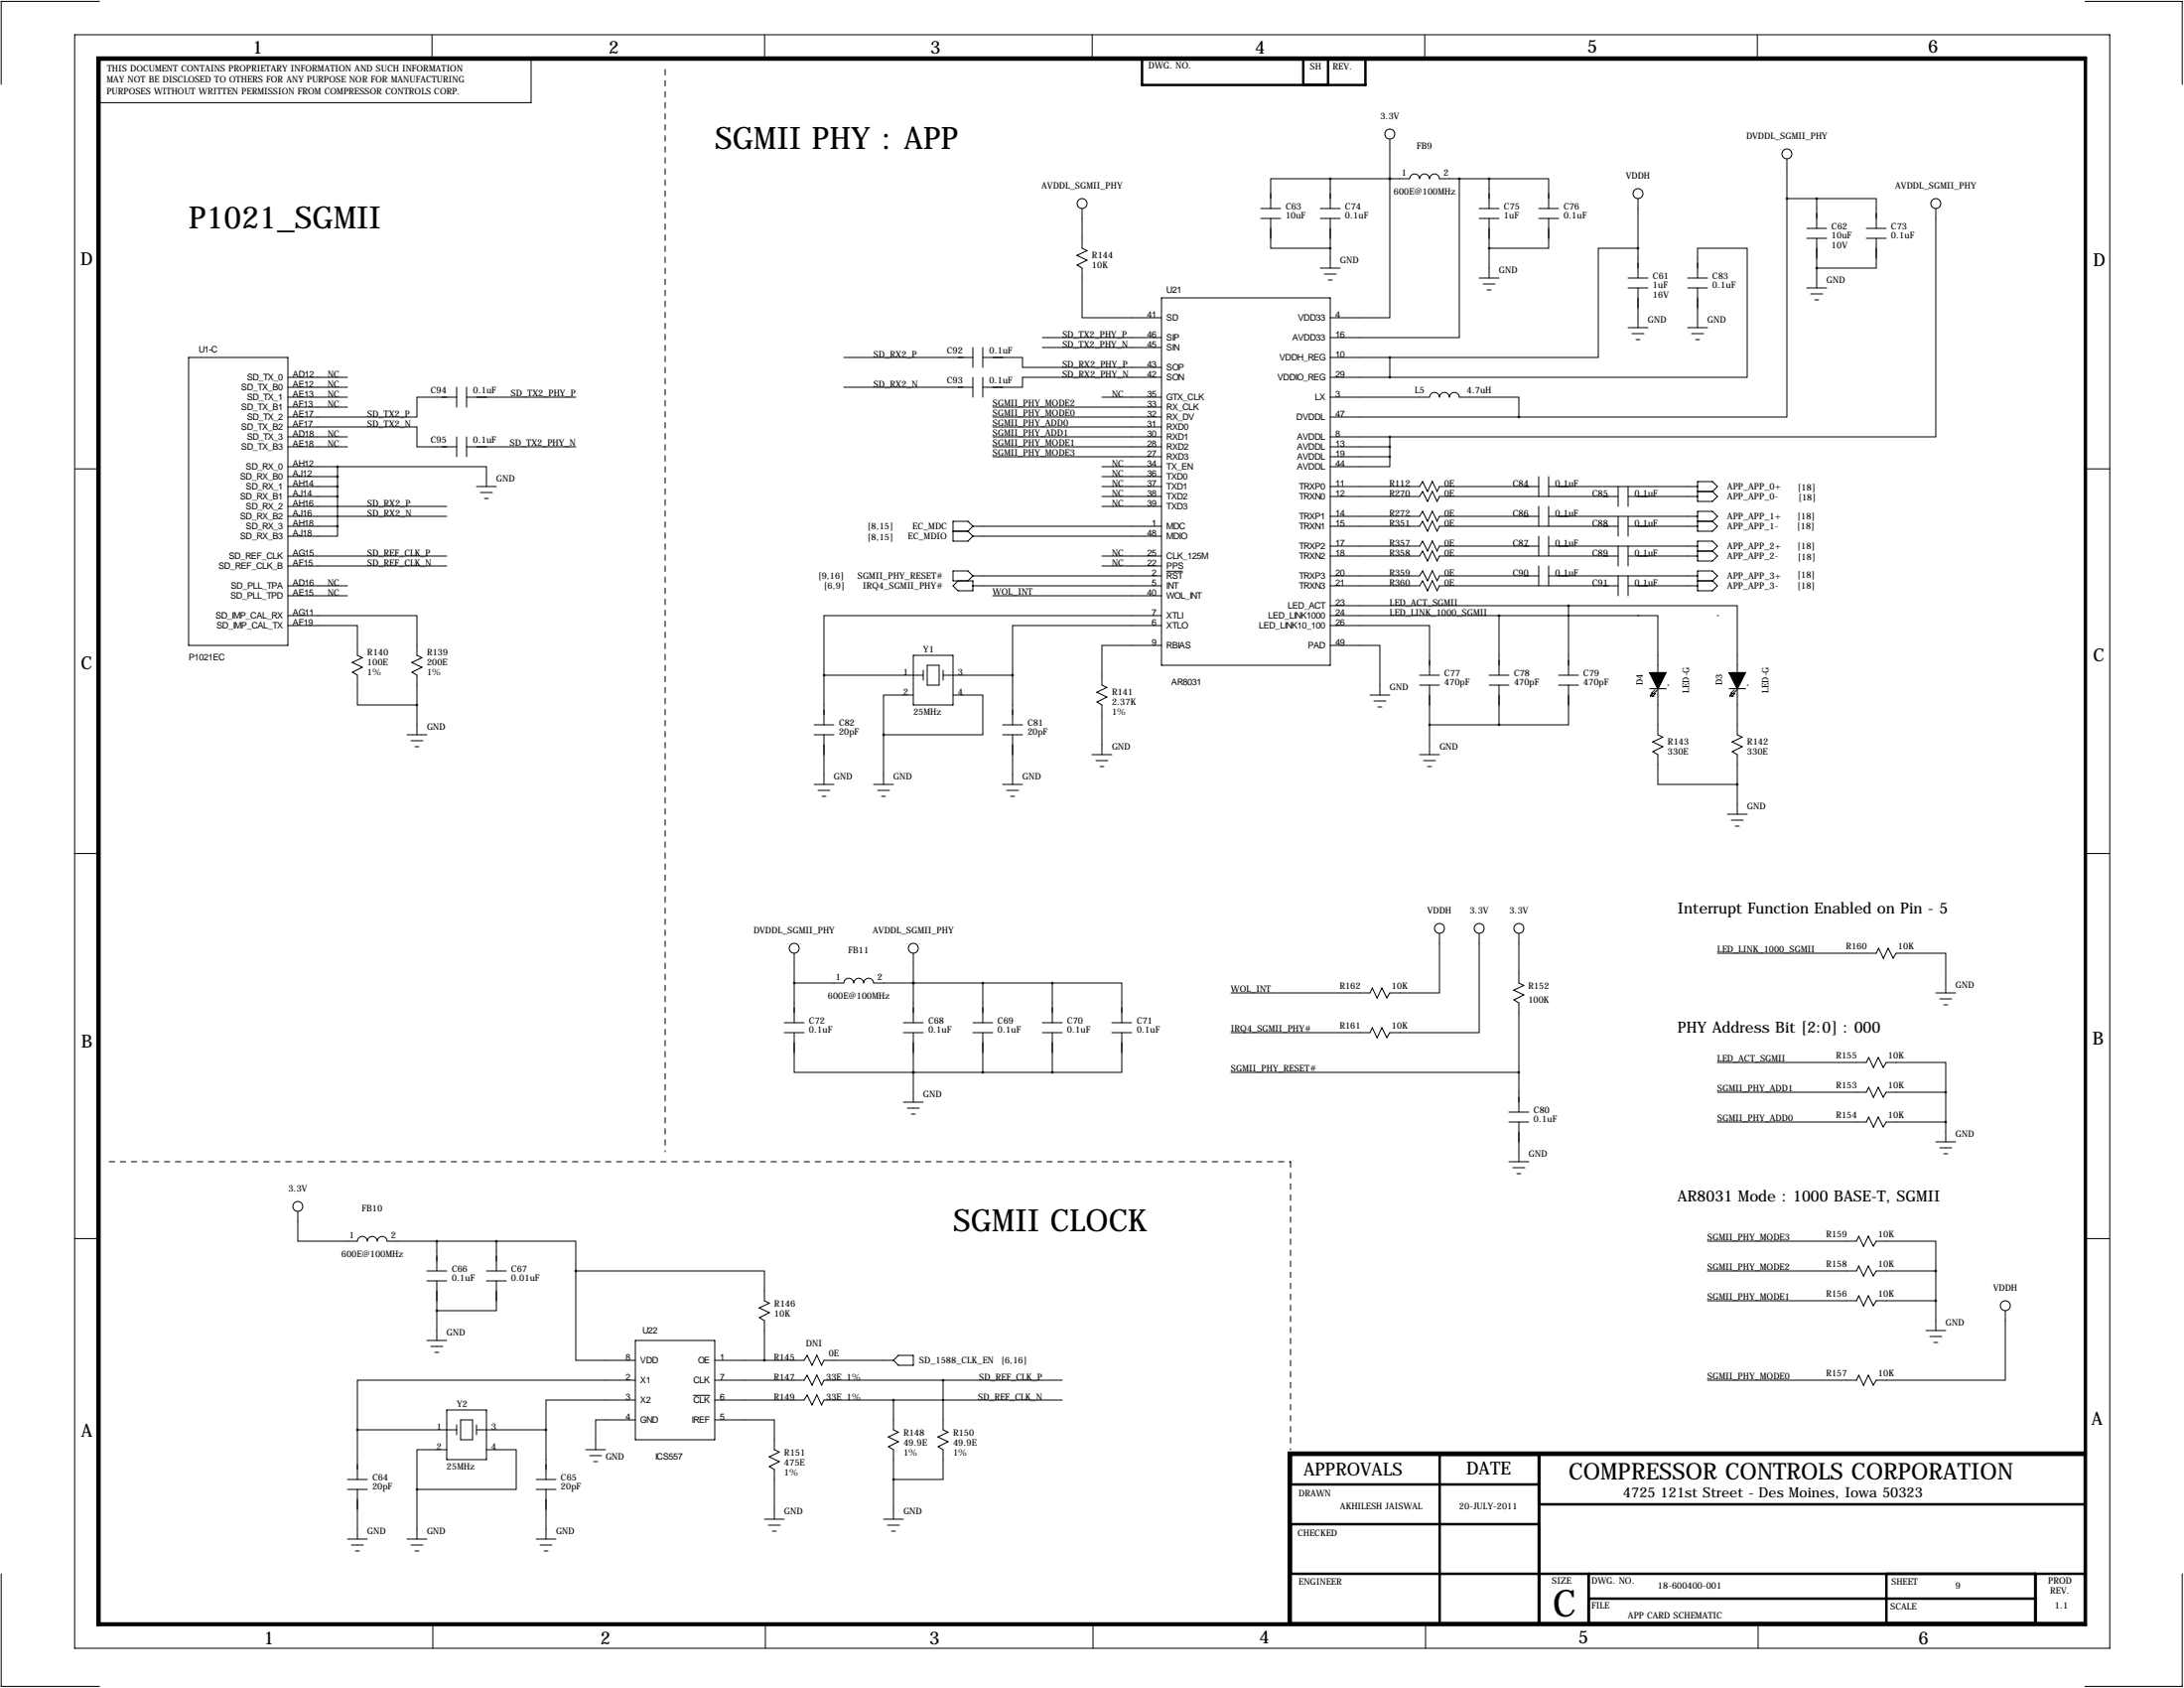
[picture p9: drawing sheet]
<svg xmlns="http://www.w3.org/2000/svg" width="559mm" height="432mm" viewBox="0 0 559 432" stroke-linecap="round" stroke-linejoin="round" font-family="sans-serif">
<g fill="none" stroke="#000" stroke-width=".25">
<path d="M19.1 8.9h520.7v412.7h-520.7zM25.5 .4h-25.2v21.2M110.5 8.9v6.3M143.1 15.2h-7.2v11.1h-110.9M195.6 8.9v6.3M279.5 8.9v6.3M364.5 8.9v6.3M449.6 8.9v6.3M533.5 .4h24.8v21.2M355.6 35.6v10.1M276.9 53.3v10.2l1.2 .6-2.6 1.2 2.6 1.2-2.5 1.3 1.3 .8v12.7h20.3M322.6 53.3h5.1"/>
<path d="M322.6 55.9h5.1M325.1 55.9v7.6h15.3M337.8 53.3h5.1M337.8 55.9h5.1M340.4 45.7h20.3a1.27 1.27 0 0 1 1.3-1.2 1.27 1.27 0 0 1 1.2 1.2 1.27 1.27 0 0 1 1.3-1.2 1.27 1.27 0 0 1 1.3 1.2 1.27 1.27 0 0 1 1.2-1.2 1.27 1.27 0 0 1 1.3 1.2h12.7M340.4 45.7h-15.3v7.6M340.4 45.7v7.6M340.4 55.9v12.7M355.6 45.7v35.6h-15.2M355.6 45.7h.1M373.4 45.7v40.7h-33M378.5 53.3h5"/>
<path d="M378.5 55.9h5M381 45.7h15.2v7.6M381 45.7v7.6M381 55.9v15.2M393.7 53.3h5.1M393.7 55.9h5.1M396.2 55.9v7.6h-15.2M419.1 50.8v20.3M457.2 50.8v55.9h-68.6M457.2 40.6v10.2M457.2 50.8h7.6M462.3 58.4h5.1"/>
<path d="M464.8 50.8h15.3v7.6M464.8 50.8v7.6M477.5 58.4h5.1M495.3 53.3v58.5h-139.7M297.2 76.2h43.2v94h-43.2zM337.8 68.6h5.1M338.8 70.1h3.1M339.9 71.6h1M378.5 71.1h5M379.5 72.6h3M380.5 74.2h1M416.6 71.1h5"/>
<path d="M416.6 73.7h5M419.1 63.5h-10.2v27.9h-53.3M419.1 73.7v10.1M431.8 71.1h5.1M431.8 73.7h5.1M434.3 71.1v-7.6h12.7v33h-91.4M434.3 73.7v10.1M462.3 73.7h5.1M462.3 61h5.1M463.3 75.2h3M464.3 76.7h1M464.8 61v12.7"/>
<path d="M477.5 61h5.1M480.1 61v7.6h-15.3M48.3 91.4h25.4v73.7h-25.4zM73.7 96.5h15.2M73.7 99.1h15.2M116.8 99.1v5M119.4 99.1v5M215.9 91.4h33M215.9 99.1h33M248.9 88.9v5.1M248.9 96.5v5.1M251.5 91.4h10.1v2.6h35.6"/>
<path d="M251.5 88.9v5.1M251.5 96.5v5.1M266.7 86.4h30.5M266.7 88.9h30.5M297.2 96.5h-35.6v2.6h-10.1M340.4 91.4h15.2M340.4 96.5h15.2M355.6 91.4v5.1M416.6 83.8h5M417.6 85.3h3M418.6 86.9h1M431.8 83.8h5.1"/>
<path d="M432.8 85.3h3.1M433.8 86.9h1M19.2 119.9h6.4M73.7 109.2h33v5.1h10.1M73.7 111.8h15.2M73.7 101.6h15.2M73.7 114.3h15.2M73.7 104.1h15.2M73.7 119.4h12.7M86.4 119.4h38.1v5.1M86.4 119.4v15.2M116.8 101.6h-10.1v5.1h-33"/>
<path d="M116.8 111.8v5M119.4 101.6h27.9M119.4 114.3h27.9M119.4 111.8v5M254 111.8h43.2M254 106.7h43.2M254 114.3h43.2M254 109.2h43.2M254 104.1h43.2M254 116.8h43.2M281.9 101.6h15.3M281.9 119.4h15.3"/>
<path d="M340.4 101.6h25.4a1.27 1.27 0 0 1 1.2-1.2 1.27 1.27 0 0 1 1.3 1.2 1.27 1.27 0 0 1 1.3-1.2 1.27 1.27 0 0 1 1.2 1.2 1.27 1.27 0 0 1 1.3-1.2 1.27 1.27 0 0 1 1.3 1.2h15.2v5.1M340.4 111.8h15.2M340.4 106.7h48.2M340.4 114.3h15.2M340.4 116.8h15.2M355.6 116.8v2.6h-15.2M355.6 111.8v5M533.4 119.9h6.4M73.7 134.6h12.7M73.7 129.5h40.6M73.7 124.5h12.7M73.7 132.1h40.6"/>
<path d="M73.7 127h12.7M73.7 121.9h12.7M86.4 134.6v2.6h-12.7M121.9 124.5h5.1M122.9 126h3.1M124 127.5h1M243.8 135.9h3.8M247.6 135.9l1.3 1.3M248.9 134.6h48.3M248.9 137.2h48.3M248.9 134.6l-1.3-1.3h-3.8v5.1h3.8l1.3-1.2M248.9 134.6l-1.3 1.3"/>
<path d="M281.9 129.5h15.3M281.9 124.5h15.3M281.9 127h15.3M281.9 121.9h15.3M340.4 134.6h22.8l.8-1.3 1.3 2.6 1.2-2.6 1.2 2.6 .6-1.3h45.7M340.4 124.5h22.8l.8-1.3 1.3 2.5 1.2-2.6 1.2 2.6 .6-1.2h25.4M340.4 132.1h22.8l.8-1.3 1.3 2.5 1.2-2.5 1.2 2.5 .6-1.2h25.4M340.4 127h22.8l.8-1.3 1.3 2.6 1.2-2.6 1.2 2.6 .6-1.3h45.7M340.4 139.7h22.8l.8-1.3 1.3 2.6 1.2-2.6 1.2 2.6 .6-1.3h25.4M393.7 121.9v5.1M393.7 129.5v5.1M393.7 137.2v5"/>
<path d="M396.2 124.5h38.1M396.2 132.1h38.1M396.2 139.7h38.1M396.2 121.9v5.1M396.2 129.5v5.1M396.2 137.2v5M414 124.5v5M414 132.1v5.1M414 139.7v5.1M416.6 134.6h17.7M416.6 127h17.7M416.6 124.5v5"/>
<path d="M416.6 132.1v5.1M416.6 139.7v5.1M434.3 123.2h3.8l1.3 1.3-1.3 1.2 1.3 1.3-1.3 1.3h-3.8zM434.3 130.8h3.8l1.3 1.3-1.3 1.2 1.3 1.3-1.3 1.3h-3.8zM434.3 138.4h3.8l1.3 1.3-1.3 1.3 1.3 1.2-1.3 1.3h-3.8zM434.3 125.7h3.8M434.3 133.3h3.8M73.7 157.5h33v10.1l1.2 .6-2.5 1.3 2.5 1.2-2.5 1.3 1.3 .7v15.3M73.7 142.2h40.6M73.7 144.8h40.6M73.7 152.4h15.2M73.7 149.9h15.2"/>
<path d="M248.9 149.9h48.3M248.9 147.3h48.3M248.9 147.3l-1.3-1.3h-3.8v2.6h5.1v2.5h-3.8l-1.3-1.2 1.3-1.3M248.9 147.3l-1.3 1.3M254 152.4h43.2M281.9 142.2h15.3M281.9 144.8h15.3M297.2 157.5h-86.4v15.2M298.4 146.1h4.1M340.4 142.2h22.8l.8-1.2 1.3 2.5 1.2-2.6 1.2 2.6 .6-1.3h45.7M340.4 157.5h43.1M340.4 149.9h22.8l.8-1.3 1.3 2.5 1.2-2.6 1.2 2.6 .6-1.2h45.7"/>
<path d="M340.4 147.3h22.8l.8-1.3 1.3 2.6 1.2-2.6 1.2 2.6 .6-1.3h25.4M340.4 154.9h60.9M383.5 157.5h40.7v14.6M383.5 157.5v15.2M393.7 144.8v5.1M396.2 147.3h38.1M396.2 144.8v5.1M401.3 154.9h43.2v17.2M401.3 154.9v17.8M414 147.3v5.1M416.6 142.2h17.7M416.6 149.9h17.7"/>
<path d="M416.6 147.3v5.1M419.1 157.5h.1M434.3 146h3.8l1.3 1.3-1.3 1.3 1.3 1.3-1.3 1.2h-3.8zM434.3 141h3.8M434.3 148.6h3.8M439.4 157.5h.1M73.7 160h17.7v7.6l1.3 .6-2.6 1.3 2.6 1.2-2.5 1.3 1.2 .7v7.6h15.3M210.8 172.7h25.4M210.8 172.7v12.7M233.7 177.8h-7.6v10.2M233.7 167.6h10.1v12.7h-10.1zM236.2 171.4v2.6"/>
<path d="M237.2 170.2h3.1v5.1h-3.1zM241.3 171.4v2.6M241.3 172.7h17.8M243.8 177.8h7.7v10.2h-25.4M259.1 172.7v12.7M297.2 165.1h-15.3v10.2l1.3 .6-2.6 1.2 2.6 1.2-2.5 1.3 1.2 .7v12.7M297.2 160h-38.1v12.7M340.4 165.1h12.7v12.7M340.4 160h25.4v12.7M350.5 177.8h5.1M351.5 179.3h3.1M363.2 175.3h5.1"/>
<path d="M363.2 172.7h5.1M365.8 175.3v17.7M381 175.3h5.1M381 172.7h5.1M383.5 175.3v10.1M398.8 175.3h5.1M398.8 172.7h5.1M401.3 175.3v10.1h-17.8M422.1 176.2h4.2M422.2 178.1h.4M422.2 177.7v.4M422.9 178.1h.3"/>
<path d="M422.9 177.8v.3M423.4 176.5l-.9 .9h.4l-.7 .7M424 176.5l-.9 .9h.4l-.6 .7M424.2 176.2v11.8l1.2 .6-2.5 1.2 2.5 1.2-2.5 1.3 1.3 .7v7.7h20.3M426.7 175.3h.1M442.4 176.2h4.2M442.6 177.7v.4M442.6 178.1h.3M443.2 178.1h.3M443.2 177.8v.3M443.7 176.5l-.9 .9h.4l-.6 .7M444.3 176.5l-.9 .9h.4l-.6 .7"/>
<path d="M444.5 176.2v11.8l1.3 .6-2.6 1.2 2.6 1.2-2.6 1.3 1.3 .7v15.3M447 175.3h.1M104.1 188h5.1M105.2 189.5h3M106.2 191h1M208.3 185.4h5.1M208.3 188h5.1M210.8 188v12.7M226.1 188v12.7M256.5 185.4h5.1M256.5 188h5.1M259.1 188v12.7"/>
<path d="M279.4 193h5.1M280.4 194.6h3.1M281.4 196.1h1M352.6 180.8h1M363.2 193h5.1M364.2 194.6h3.1M365.3 196.1h1M365.8 185.4h17.7M19 218.3h6.5M208.3 200.7h5.1M209.3 202.2h3M210.3 203.7h1"/>
<path d="M223.5 200.7h5.1M224.5 202.2h3.1M225.6 203.7h1M256.5 200.7h5.1M257.6 202.2h3M258.6 203.7h1M442 208.3h5M443 209.8h3M444 211.3h1M533.3 218.3h6.4M368.3 238.8v15.2h-12.7l-.8 1.3-1.2-2.6-1.3 2.6-1.2-2.6-.6 1.3h-35.5M378.5 238.8v25.4h-22.9l-.8 1.2-1.2-2.5-1.3 2.6-1.2-2.6-.6 1.3h-35.5"/>
<path d="M388.6 238.8v12.7l1.3 .6-2.6 1.2 2.6 1.2-2.6 1.3 1.3 .7v28M203.2 251.5l12.7-.1a1.27 1.27 0 0 1 1.3-1.2 1.27 1.27 0 0 1 1.2 1.3 1.27 1.27 0 0 1 1.3-1.3 1.27 1.27 0 0 1 1.3 1.3 1.27 1.27 0 0 1 1.2-1.3 1.27 1.27 0 0 1 1.3 1.3h45.7M203.2 243.8v17.8M233.7 251.5h.1M233.7 243.8v17.8M251.5 251.5v10.1M269.2 251.5h17.8v10.1M269.2 251.5v10.1M439.4 243.8h40.7l.6-1.2 1.2 2.6 1.2-2.6 1.3 2.5 .7-1.3h12.7v10.2M495.3 254h5.1M496.3 255.5h3.1M497.3 257h1"/>
<path d="M200.7 261.6h5M200.7 264.2h5M203.2 264.2v10.1h30.5M231.1 261.6h5.1M231.1 264.2h5.1M233.7 274.3h.1M233.7 264.2v17.7M233.7 274.3h35.5M248.9 261.6h5.1M248.9 264.2h5.1M251.5 264.2v10.1M266.7 261.6h5.1"/>
<path d="M266.7 264.2h5.1M269.2 264.2v10.1M284.5 261.6h5.1M284.5 264.2h5.1M287 264.2v10.1h-17.8M315 274.3h73.6M439.4 271.8h38.1l.6-1.3 1.2 2.6 1.3-2.6 1.2 2.5 .8-1.2h15.2v7.6M439.4 279.4h38.1l.6-1.3 1.2 2.6 1.3-2.6 1.2 2.6 .8-1.3h15.2M497.8 279.4v12.7M231.1 281.9h5.1M232.2 283.5h3M233.2 285h1"/>
<path d="M386.1 284.5h5.1M386.1 287h5.1M386.1 297.2h5.1M387.1 298.7h3M388.6 287v10.2M439.4 287h38.1l.6-1.2 1.2 2.5 1.3-2.5 1.2 2.5 .8-1.3h15.2M495.3 292.1h5.1M496.3 293.6h3.1M497.3 295.1h1M19 316.8h6.5M76.2 309.9v7.6h15.2a1.27 1.27 0 0 1 1.3-1.2 1.27 1.27 0 0 1 1.3 1.2 1.27 1.27 0 0 1 1.2-1.2 1.27 1.27 0 0 1 1.3 1.2 1.27 1.27 0 0 1 1.3-1.2 1.27 1.27 0 0 1 1.3 1.2h27.9M111.8 317.5v7.6"/>
<path d="M127 317.5h20.3v7.6M127 317.5v7.6M388.1 300.2h1M436.9 317.5h38.1l.6-1.3 1.2 2.6 1.2-2.6 1.3 2.6 .8-1.3h15.2v7.6M533.3 316.8h6.4M109.2 325.1h5.1M109.2 327.7h5.1M111.8 327.7v15.2M124.5 325.1h5M124.5 327.7h5M127 327.7v7.6h-15.2M147.3 325.1v22.9h15.3"/>
<path d="M147.3 325.1h48.3v7.6l1.2 .6-2.5 1.3 2.5 1.2-2.5 1.3 1.3 .7v10.2M436.9 325.1h38.1l.6-1.3 1.2 2.6 1.2-2.6 1.3 2.6 .8-1.3h15.2M436.9 332.7h38.1l.6-1.2 1.2 2.6 1.2-2.6 1.3 2.5 .8-1.3h15.2M495.3 325.1v15.3M513.1 335.3v17.8h-33l-.8 1.2-1.3-2.5-1.2 2.6-1.2-2.6-.6 1.3h-38.1M109.2 342.9h5.1M110.2 344.4h3.1M111.3 345.9h1M162.6 353.1h-71.2v12.7M162.6 358.1h-22.9v7.7M162.6 342.9h20.3v25.4h-20.3zM177.4 356.9h4.2"/>
<path d="M182.9 353.1h22.8l.8-1.3 1.3 2.5 1.2-2.6 1.2 2.6 .6-1.2h61M182.9 348h22.8l.8-1.3 1.3 2.5 1.2-2.5 1.2 2.5 .6-1.2h17.8M182.9 358.1h22.8l.8-1.2 1.3 2.5 1.2-2.6 1.2 2.6 .6-1.3h61M228.6 358.1v7.7l1.3 .6-2.6 1.2 2.6 1.2-2.6 1.3 1.3 .7v17.8M229.9 346.7h3.8v2.5h-3.8l-1.3-1.2zM241.3 353.1v12.7l1.3 .6-2.6 1.2 2.6 1.2-2.6 1.3 1.3 .7v7.7h-12.7M492.8 340.4h5M493.8 341.9h3M494.8 343.4h1M88.9 378.5h5.1M91.4 365.8v12.7M91.4 365.8h25.4"/>
<path d="M114.3 370.8h-7.6v10.2M114.3 360.7h10.2v12.7h-10.2zM116.8 364.5v2.5M117.9 363.2h3v5.1h-3zM121.9 364.5v2.5M121.9 365.8h17.8M124.5 370.8h7.6v10.2h-25.4M137.2 378.5h5M139.7 365.8v12.7M149.9 370.8h5M150.9 372.4h3M151.9 373.9h1"/>
<path d="M162.6 363.2h-10.2v7.6M182.9 363.2h15.2v7.6l1.3 .6-2.6 1.3 2.6 1.2-2.6 1.3 1.3 .7v12.7M88.9 381h5.1M88.9 393.7h5.1M89.9 395.2h3.1M90.9 396.7h1M91.4 381v12.7M104.1 393.7h5.1M105.2 395.2h3M106.2 396.7h1M106.7 381v12.7M137.2 381h5"/>
<path d="M137.2 393.7h5M138.2 395.2h3M139.2 396.7h1M139.7 381v12.7M195.6 388.6h5.1M196.6 390.1h3M197.6 391.7h1M226.1 388.6h5M227.1 390.1h3M228.1 391.7h1M.3 402.6v28.8h25.2M110.7 415.3v6.3"/>
<path d="M195.8 415.3v6.3M279.7 415.3v6.3M364.7 415.3v6.3M449.8 415.3v6.3M558.3 402.6v28.8h-24.8"/>
<circle cx="355.6" cy="34.3" r="1.27"/>
<circle cx="457.2" cy="39.4" r="1.27"/>
<circle cx="276.9" cy="52.1" r="1.27"/>
<circle cx="419.1" cy="49.5" r="1.27"/>
<circle cx="495.3" cy="52.1" r="1.27"/>
<circle cx="368.3" cy="237.5" r="1.27"/>
<circle cx="378.5" cy="237.5" r="1.27"/>
<circle cx="388.6" cy="237.5" r="1.27"/>
<circle cx="203.2" cy="242.6" r="1.27"/>
<circle cx="233.7" cy="242.6" r="1.27"/>
<circle cx="76.2" cy="308.6" r="1.27"/>
<circle cx="513.1" cy="334" r="1.27"/>
</g>
<g fill="none" stroke="#000" stroke-width=".63">
<path d="M24.9 14.7h508.8v401h-508.8zM25.5 15.2h508v400.1h-508zM292.2 15h57.2v6.7h-57.2zM333.5 21.7v-6.7h6.3v6.7M330.3 379.7h63.5M368.4 372.1v43.2M393.8 372.1v43.2M533.5 372.1h-203.2v43.2M533.5 371.6h-203.8v43.7M330.3 389.9h63.5M393.8 384.8h139.7M330.3 402.6h203.2"/>
<path d="M406.5 402.6v12.7M406.5 408.9h114.3M482.7 402.6v12.7M520.8 402.6v12.7"/>
</g>
<path d="M170.2 17.8v276.8M27.9 297.2h302.3M330.2 297.2v73.6" fill="none" stroke="#000" stroke-width=".25" stroke-dasharray="1.4 1.4"/>
<path d="M422.1 172.1h4.1l-2 4.1zM442.5 172.1h4l-2 4.1z" fill="#000" stroke="#000" stroke-width=".38"/>
<path d="M340.3 45.7a.05 .05 0 0 0 .1 0 .05 .05 0 0 0-.1 0zM340.3 63.5a.05 .05 0 0 0 .1 0 .05 .05 0 0 0-.1 0zM86.3 134.6a.05 .05 0 0 0 .1 0 .05 .05 0 0 0-.1 0zM86.3 127a.05 .05 0 0 0 .1 0 .05 .05 0 0 0-.1 0zM86.3 124.5a.05 .05 0 0 0 .1 0 .05 .05 0 0 0-.1 0zM86.3 121.9a.05 .05 0 0 0 .1 0 .05 .05 0 0 0-.1 0zM86.3 119.4a.05 .05 0 0 0 .1 0 .05 .05 0 0 0-.1 0zM226 188a.05 .05 0 0 0 .1 0 .05 .05 0 0 0-.1 0zM91.4 365.8a.05 .05 0 0 0 .1 0 .05 .05 0 0 0-.1 0zM111.7 317.5a.05 .05 0 0 0 .1 0 .05 .05 0 0 0-.1 0zM111.7 335.3a.05 .05 0 0 0 .1 0 .05 .05 0 0 0-.1 0zM269.2 274.3a.05 .05 0 0 0 .1 0 .05 .05 0 0 0-.1 0zM251.4 274.3a.05 .05 0 0 0 .1 0 .05 .05 0 0 0-.1 0zM269.2 251.5a.05 .05 0 0 0 .1 0 .05 .05 0 0 0-.1 0zM251.4 251.5a.05 .05 0 0 0 .1 0 .05 .05 0 0 0-.1 0zM383.5 157.5a.05 .05 0 0 0 .1 0 .05 .05 0 0 0-.1 0zM383.5 185.4a.05 .05 0 0 0 .1 0 .05 .05 0 0 0-.1 0zM365.7 185.4a.05 .05 0 0 0 .1 0 .05 .05 0 0 0-.1 0zM497.8 287a.05 .05 0 0 0 .1 0 .05 .05 0 0 0-.1 0zM497.8 279.4a.05 .05 0 0 0 .1 0 .05 .05 0 0 0-.1 0z" fill="#000" stroke="#000" stroke-width=".63"/>
<text font-size="9.6" x="397.3" y="413.5">C</text>
<g font-size="7.9">
<text x="182.9" y="38.1">SGMII PHY : APP</text>
<text x="48.3" y="58.4">P1021_SGMII</text>
<text x="243.8" y="315">SGMII CLOCK</text>
</g>
<text font-size="5.9" x="401.4" y="378.6">COMPRESSOR CONTROLS CORPORATION</text>
<g font-size="4.6">
<text x="64.6" y="13.7">1</text>
<text x="155.8" y="13.7">2</text>
<text x="238" y="13.7">3</text>
<text x="321.1" y="13.7">4</text>
<text x="406.1" y="13.5">5</text>
<text x="493.3" y="13.5">6</text>
<text x="20.6" y="67.9">D</text>
<text x="535.6" y="68.1">D</text>
<text x="20.7" y="171.1">C</text>
<text x="535.5" y="169.2">C</text>
<text x="20.8" y="268.1">B</text>
<text x="535.4" y="267.2">B</text>
<text x="535.2" y="364.5">A</text>
<text x="20.8" y="367.5">A</text>
<text x="333.6" y="377.4">APPROVALS</text>
<text x="375.2" y="377.2">DATE</text>
<text x="67.5" y="420.6">1</text>
<text x="153.6" y="420.6">2</text>
<text x="237.8" y="420.6">3</text>
<text x="322.2" y="420.5">4</text>
<text x="403.9" y="420.4">5</text>
<text x="490.9" y="420.6">6</text>
</g>
<g font-size="4">
<text x="429.3" y="233.7">Interrupt Function Enabled on Pin - 5</text>
<text x="429.3" y="264.2">PHY Address Bit [2:0] : 000</text>
<text x="429.3" y="307.3">AR8031 Mode : 1000 BASE-T, SGMII</text>
</g>
<text font-size="3.6" x="415.3" y="383">4725 121st Street - Des Moines, Iowa 50323</text>
<g font-size="2.3">
<text x="293.8" y="17.6">DWG. NO.</text>
<text x="335.2" y="17.7">SH</text>
<text x="341" y="17.7">REV.</text>
<text x="27.3" y="21.1">MAY NOT BE DISCLOSED TO OTHERS FOR ANY PURPOSE NOR FOR MANUFACTURING</text>
<text x="27.4" y="18.3">THIS DOCUMENT CONTAINS PROPRIETARY INFORMATION AND SUCH INFORMATION</text>
<text x="27.3" y="24.2">PURPOSES WITHOUT WRITTEN PERMISSION FROM COMPRESSOR CONTROLS CORP.</text>
<text x="353.2" y="30.5">3.3V</text>
<text x="446.8" y="35.6">DVDDL_SGMII_PHY</text>
<text x="362.5" y="38.1">FB9</text>
<text x="358.6" y="45">1</text>
<text x="369.3" y="45">2</text>
<text x="416" y="45.7">VDDH</text>
<text x="266.5" y="48.3">AVDDL_SGMII_PHY</text>
<text x="328.9" y="53.6">C63</text>
<text x="344.2" y="53.6">C74</text>
<text x="356.6" y="49.9">600E@100MHz</text>
<text x="384.8" y="53.6">C75</text>
<text x="400" y="53.6">C76</text>
<text x="485" y="48.3">AVDDL_SGMII_PHY</text>
<text x="328.9" y="56">10uF</text>
<text x="344.2" y="56">0.1uF</text>
<text x="384.8" y="56">1uF</text>
<text x="400" y="56">0.1uF</text>
<text x="468.6" y="58.7">C62</text>
<text x="483.9" y="58.7">C73</text>
<text x="468.6" y="61">10uF</text>
<text x="468.6" y="63.6">10V</text>
<text x="483.9" y="61">0.1uF</text>
<text x="279.4" y="66">R144</text>
<text x="279.4" y="68.6">10K</text>
<text x="342.9" y="67.3">GND</text>
<text x="383.5" y="69.8">GND</text>
<text x="422.9" y="71.4">C61</text>
<text x="438.1" y="71.4">C83</text>
<text x="298.4" y="74.9">U21</text>
<text x="422.9" y="73.7">1uF</text>
<text x="422.9" y="76.3">16V</text>
<text x="438.1" y="73.7">0.1uF</text>
<text x="467.4" y="72.4">GND</text>
<text x="293.5" y="81.3">41</text>
<text x="298.4" y="82">SD</text>
<text x="332.1" y="82">VDD33</text>
<text x="341.6" y="81.3">4</text>
<text x="421.6" y="82.6">GND</text>
<text x="436.9" y="82.6">GND</text>
<text x="271.8" y="86.4">SD_TX2_PHY_P</text>
<text x="271.8" y="88.9">SD_TX2_PHY_N</text>
<text x="293.5" y="88.9">45</text>
<text x="293.5" y="86.4">46</text>
<text x="298.4" y="89.7">SIN</text>
<text x="298.4" y="87.1">SIP</text>
<text x="330.7" y="87.1">AVDD33</text>
<text x="341.6" y="86.4">16</text>
<text x="50.8" y="90.2">U1-C</text>
<text x="223.5" y="91.4">SD_RX2_P</text>
<text x="242.3" y="90.5">C92</text>
<text x="253.1" y="90.5">0.1uF</text>
<text x="271.8" y="94">SD_RX2_PHY_P</text>
<text x="293.5" y="94">43</text>
<text x="298.4" y="94.7">SOP</text>
<text x="327.4" y="92.2">VDDH_REG</text>
<text x="341.6" y="91.4">10</text>
<text x="61.7" y="99.8">SD_TX_B0</text>
<text x="63.2" y="97.3">SD_TX_0</text>
<text x="74.9" y="101.6">AE13</text>
<text x="74.9" y="96.5">AD12</text>
<text x="74.9" y="99.1">AE12</text>
<text x="83.8" y="96.5">NC</text>
<text x="83.8" y="99.1">NC</text>
<text x="83.8" y="101.6">NC</text>
<text x="110.2" y="100.7">C94</text>
<text x="121.1" y="100.7">0.1uF</text>
<text x="130.7" y="101.3">SD_TX2_PHY_P</text>
<text x="223.5" y="99.1">SD_RX2_N</text>
<text x="242.3" y="98.1">C93</text>
<text x="253.1" y="98.1">0.1uF</text>
<text x="271.8" y="96.5">SD_RX2_PHY_N</text>
<text x="284.5" y="101.6">NC</text>
<text x="293.5" y="96.5">42</text>
<text x="293.5" y="101.6">35</text>
<text x="298.4" y="97.3">SON</text>
<text x="326.8" y="97.3">VDDIO_REG</text>
<text x="341.6" y="96.5">29</text>
<text x="341.6" y="101.6">3</text>
<text x="362" y="100.7">L5</text>
<text x="375.3" y="100.7">4.7uH</text>
<text x="61.7" y="104.9">SD_TX_B1</text>
<text x="63.2" y="107.4">SD_TX_2</text>
<text x="63.2" y="102.4">SD_TX_1</text>
<text x="74.9" y="106.7">AE17</text>
<text x="74.9" y="104.1">AF13</text>
<text x="83.8" y="104.1">NC</text>
<text x="94" y="106.7">SD_TX2_P</text>
<text x="254" y="106.4">SGMII_PHY_MODE0</text>
<text x="254" y="103.9">SGMII_PHY_MODE2</text>
<text x="293.5" y="106.7">32</text>
<text x="293.5" y="104.1">33</text>
<text x="298.4" y="107.4">RX_DV</text>
<text x="298.4" y="102.4">GTX_CLK</text>
<text x="298.4" y="104.9">RX_CLK</text>
<text x="331.7" y="107.4">DVDDL</text>
<text x="336.5" y="102.4">LX</text>
<text x="341.6" y="106.7">47</text>
<text x="61.7" y="110">SD_TX_B2</text>
<text x="63.2" y="112.5">SD_TX_3</text>
<text x="74.9" y="111.8">AD18</text>
<text x="74.9" y="109.2">AF17</text>
<text x="83.8" y="111.8">NC</text>
<text x="94" y="109.2">SD_TX2_N</text>
<text x="110.2" y="113.4">C95</text>
<text x="121.1" y="113.4">0.1uF</text>
<text x="254" y="109">SGMII_PHY_ADD0</text>
<text x="254" y="111.5">SGMII_PHY_ADD1</text>
<text x="293.5" y="111.8">30</text>
<text x="293.5" y="109.2">31</text>
<text x="298.4" y="112.5">RXD1</text>
<text x="298.4" y="110">RXD0</text>
<text x="331.8" y="112.5">AVDDL</text>
<text x="341.6" y="111.8">8</text>
<text x="61.7" y="115.1">SD_TX_B3</text>
<text x="74.9" y="114.3">AE18</text>
<text x="74.9" y="119.4">AH12</text>
<text x="83.8" y="114.3">NC</text>
<text x="130.5" y="114">SD_TX2_PHY_N</text>
<text x="254" y="114">SGMII_PHY_MODE1</text>
<text x="254" y="116.6">SGMII_PHY_MODE3</text>
<text x="284.5" y="119.4">NC</text>
<text x="293.5" y="114.3">28</text>
<text x="293.5" y="116.8">27</text>
<text x="293.5" y="119.4">34</text>
<text x="298.4" y="115.1">RXD2</text>
<text x="298.4" y="117.6">RXD3</text>
<text x="331.8" y="117.6">AVDDL</text>
<text x="331.8" y="115.1">AVDDL</text>
<text x="341.6" y="119.4">44</text>
<text x="341.6" y="116.8">19</text>
<text x="341.6" y="114.3">13</text>
<text x="61.5" y="122.7">SD_RX_B0</text>
<text x="62.9" y="125.2">SD_RX_1</text>
<text x="62.9" y="120.1">SD_RX_0</text>
<text x="74.9" y="124.5">AH14</text>
<text x="74.9" y="121.9">AJ12</text>
<text x="127" y="123.2">GND</text>
<text x="284.5" y="121.9">NC</text>
<text x="284.5" y="124.5">NC</text>
<text x="293.5" y="124.5">37</text>
<text x="293.5" y="121.9">36</text>
<text x="298.4" y="125.2">TXD1</text>
<text x="298.4" y="122.7">TXD0</text>
<text x="298.4" y="120.1">TX_EN</text>
<text x="331.8" y="120.1">AVDDL</text>
<text x="332.4" y="125.2">TRXP0</text>
<text x="341.6" y="124.5">11</text>
<text x="355.4" y="124.5">R112</text>
<text x="369.5" y="124.5">0E</text>
<text x="387.1" y="124.5">C84</text>
<text x="397.9" y="124.5">0.1uF</text>
<text x="442" y="125.3">APP_APP_0+</text>
<text x="460" y="125.4">[18]</text>
<text x="61.5" y="127.8">SD_RX_B1</text>
<text x="62.9" y="130.3">SD_RX_2</text>
<text x="74.9" y="129.5">AH16</text>
<text x="74.9" y="127">AJ14</text>
<text x="94" y="129.5">SD_RX2_P</text>
<text x="284.5" y="127">NC</text>
<text x="284.5" y="129.5">NC</text>
<text x="293.5" y="127">38</text>
<text x="293.5" y="129.5">39</text>
<text x="298.4" y="127.8">TXD2</text>
<text x="298.4" y="130.3">TXD3</text>
<text x="332.4" y="127.8">TRXN0</text>
<text x="341.6" y="127">12</text>
<text x="355.4" y="127">R270</text>
<text x="369.5" y="127">0E</text>
<text x="407.4" y="127">C85</text>
<text x="418.2" y="127">0.1uF</text>
<text x="442" y="127.8">APP_APP_0-</text>
<text x="460.1" y="128.1">[18]</text>
<text x="61.5" y="137.9">SD_RX_B3</text>
<text x="61.5" y="132.8">SD_RX_B2</text>
<text x="62.9" y="135.4">SD_RX_3</text>
<text x="74.9" y="134.6">AH18</text>
<text x="74.9" y="137.2">AJ18</text>
<text x="74.9" y="132.1">AJ16</text>
<text x="94" y="132.1">SD_RX2_N</text>
<text x="222" y="135.3">[8,15]</text>
<text x="232.3" y="138">EC_MDIO</text>
<text x="233.5" y="135.4">EC_MDC</text>
<text x="293.5" y="137.2">48</text>
<text x="294.7" y="134.6">1</text>
<text x="298.4" y="135.4">MDC</text>
<text x="298.4" y="137.9">MDIO</text>
<text x="332.4" y="132.8">TRXP1</text>
<text x="332.4" y="135.4">TRXN1</text>
<text x="341.6" y="132.1">14</text>
<text x="341.6" y="134.6">15</text>
<text x="355.4" y="132.1">R272</text>
<text x="355.4" y="134.6">R351</text>
<text x="369.5" y="132.1">0E</text>
<text x="369.5" y="134.6">0E</text>
<text x="387.1" y="132.1">C86</text>
<text x="397.9" y="132.1">0.1uF</text>
<text x="407.4" y="134.6">C88</text>
<text x="418.2" y="134.6">0.1uF</text>
<text x="442" y="132.9">APP_APP_1+</text>
<text x="442" y="135.4">APP_APP_1-</text>
<text x="459.8" y="135.5">[18]</text>
<text x="459.9" y="132.7">[18]</text>
<text x="58.6" y="143">SD_REF_CLK</text>
<text x="74.9" y="142.2">AG15</text>
<text x="94" y="142.2">SD_REF_CLK_P</text>
<text x="222" y="138.1">[8,15]</text>
<text x="284.5" y="142.2">NC</text>
<text x="293.5" y="142.2">25</text>
<text x="298.4" y="143">CLK_125M</text>
<text x="332.4" y="140.5">TRXP2</text>
<text x="332.4" y="143">TRXN2</text>
<text x="341.6" y="139.7">17</text>
<text x="341.6" y="142.2">18</text>
<text x="355.4" y="139.7">R357</text>
<text x="355.4" y="142.2">R358</text>
<text x="369.5" y="139.7">0E</text>
<text x="369.5" y="142.2">0E</text>
<text x="387.1" y="139.7">C87</text>
<text x="397.9" y="139.7">0.1uF</text>
<text x="407.4" y="142.2">C89</text>
<text x="418.2" y="142.2">0.1uF</text>
<text x="442" y="140.5">APP_APP_2+</text>
<text x="442" y="143">APP_APP_2-</text>
<text x="459.9" y="140.4">[18]</text>
<text x="460" y="143.1">[18]</text>
<text x="55.9" y="145.5">SD_REF_CLK_B</text>
<text x="74.9" y="144.8">AF15</text>
<text x="74.9" y="149.9">AD16</text>
<text x="83.8" y="149.9">NC</text>
<text x="94" y="144.8">SD_REF_CLK_N</text>
<text x="209.3" y="148">[9,16]</text>
<text x="219.4" y="148.1">SGMII_PHY_RESET#</text>
<text x="284.5" y="144.8">NC</text>
<text x="293.5" y="144.8">22</text>
<text x="294.7" y="147.3">2</text>
<text x="294.7" y="149.9">5</text>
<text x="298.4" y="148.1">RST</text>
<text x="298.4" y="145.5">PPS</text>
<text x="332.4" y="148.1">TRXP3</text>
<text x="341.6" y="147.3">20</text>
<text x="341.6" y="149.9">21</text>
<text x="355.4" y="147.3">R359</text>
<text x="355.4" y="149.9">R360</text>
<text x="369.5" y="147.3">0E</text>
<text x="369.5" y="149.9">0E</text>
<text x="387.1" y="147.3">C90</text>
<text x="397.9" y="147.3">0.1uF</text>
<text x="407.4" y="149.9">C91</text>
<text x="418.2" y="149.9">0.1uF</text>
<text x="442" y="148.1">APP_APP_3+</text>
<text x="459.9" y="147.9">[18]</text>
<text x="58.9" y="153.2">SD_PLL_TPD</text>
<text x="59.1" y="150.6">SD_PLL_TPA</text>
<text x="74.9" y="152.4">AE15</text>
<text x="83.8" y="152.4">NC</text>
<text x="210.8" y="150.5">[6,9]</text>
<text x="220.7" y="150.7">IRQ4_SGMII_PHY#</text>
<text x="254" y="152.1">WOL_INT</text>
<text x="293.5" y="152.4">40</text>
<text x="298.4" y="150.6">INT</text>
<text x="298.4" y="153.2">WOL_INT</text>
<text x="329.5" y="155.7">LED_ACT</text>
<text x="332.4" y="150.6">TRXN3</text>
<text x="341.6" y="154.9">23</text>
<text x="355.6" y="154.9">LED_ACT_SGMII</text>
<text x="442" y="150.7">APP_APP_3-</text>
<text x="459.9" y="150.6">[18]</text>
<text x="55.1" y="158.2">SD_IMP_CAL_RX</text>
<text x="55.4" y="160.8">SD_IMP_CAL_TX</text>
<text x="74.9" y="157.5">AG11</text>
<text x="74.9" y="160">AF19</text>
<text x="294.7" y="160">6</text>
<text x="294.7" y="157.5">7</text>
<text x="298.4" y="160.8">XTLO</text>
<text x="298.4" y="158.2">XTLI</text>
<text x="322.1" y="160.8">LED_LINK10_100</text>
<text x="324.5" y="158.2">LED_LINK1000</text>
<text x="341.6" y="157.5">24</text>
<text x="341.6" y="160">26</text>
<text x="355.6" y="157.5">LED_LINK_1000_SGMII</text>
<text x="94" y="167.6">R140</text>
<text x="109.2" y="167.6">R139</text>
<text x="236.2" y="166.9">Y1</text>
<text x="294.7" y="165.1">9</text>
<text x="298.4" y="165.9">RBIAS</text>
<text x="334.6" y="165.9">PAD</text>
<text x="341.6" y="165.1">49</text>
<text x="48.3" y="168.9">P1021EC</text>
<text x="94" y="170.2">100E</text>
<text x="94" y="172.7">1%</text>
<text x="109.2" y="170.2">200E</text>
<text x="109.2" y="172.7">1%</text>
<text x="231.1" y="172.7">1</text>
<text x="245.1" y="172.7">3</text>
<text x="369.6" y="173">C77</text>
<text x="387.3" y="173">C78</text>
<text x="405.1" y="173">C79</text>
<text x="231.1" y="177.8">2</text>
<text x="245.1" y="177.8">4</text>
<text x="284.5" y="177.8">R141</text>
<text x="299.7" y="175.3">AR8031</text>
<text x="355.6" y="176.5">GND</text>
<text x="369.6" y="175.3">470pF</text>
<text x="387.3" y="175.3">470pF</text>
<text x="405.1" y="175.3">470pF</text>
<text x="420.4" y="175.3" transform="rotate(-90 420.4 175.3)">D4</text>
<text x="432.1" y="177.2" transform="rotate(-90 432.1 177.2)">LED-G</text>
<text x="440.7" y="175.3" transform="rotate(-90 440.7 175.3)">D3</text>
<text x="452.5" y="177.2" transform="rotate(-90 452.5 177.2)">LED-G</text>
<text x="214.6" y="185.7">C82</text>
<text x="233.7" y="182.9">25MHz</text>
<text x="262.9" y="185.7">C81</text>
<text x="284.5" y="180.3">2.37K</text>
<text x="284.5" y="182.9">1%</text>
<text x="109.2" y="186.7">GND</text>
<text x="214.6" y="188">20pF</text>
<text x="262.9" y="188">20pF</text>
<text x="284.5" y="191.8">GND</text>
<text x="368.3" y="191.8">GND</text>
<text x="426.7" y="190.5">R143</text>
<text x="447" y="190.5">R142</text>
<text x="426.7" y="193">330E</text>
<text x="447" y="193">330E</text>
<text x="213.4" y="199.4">GND</text>
<text x="228.6" y="199.4">GND</text>
<text x="261.6" y="199.4">GND</text>
<text x="447" y="207">GND</text>
<text x="365.2" y="233.7">VDDH</text>
<text x="376" y="233.7">3.3V</text>
<text x="386.2" y="233.7">3.3V</text>
<text x="192.8" y="238.8">DVDDL_SGMII_PHY</text>
<text x="223.3" y="238.8">AVDDL_SGMII_PHY</text>
<text x="217.1" y="243.8">FB11</text>
<text x="439.4" y="243.6">LED_LINK_1000_SGMII</text>
<text x="472.3" y="242.9">R160</text>
<text x="485.6" y="242.9">10K</text>
<text x="213.8" y="250.7">1</text>
<text x="224.5" y="250.7">2</text>
<text x="211.8" y="255.6">600E@100MHz</text>
<text x="315" y="253.7">WOL_INT</text>
<text x="342.7" y="253.1">R162</text>
<text x="356.1" y="253.1">10K</text>
<text x="391" y="253.1">R152</text>
<text x="391" y="256.5">100K</text>
<text x="500.4" y="252.7">GND</text>
<text x="207" y="261.9">C72</text>
<text x="237.5" y="261.9">C68</text>
<text x="255.3" y="261.9">C69</text>
<text x="273" y="261.9">C70</text>
<text x="290.8" y="261.9">C71</text>
<text x="315" y="263.9">IRQ4_SGMII_PHY#</text>
<text x="342.7" y="263.2">R161</text>
<text x="356.1" y="263.2">10K</text>
<text x="207" y="264.2">0.1uF</text>
<text x="237.5" y="264.2">0.1uF</text>
<text x="255.3" y="264.2">0.1uF</text>
<text x="273" y="264.2">0.1uF</text>
<text x="290.8" y="264.2">0.1uF</text>
<text x="315" y="274.1">SGMII_PHY_RESET#</text>
<text x="439.4" y="271.5">LED_ACT_SGMII</text>
<text x="469.7" y="270.9">R155</text>
<text x="483.1" y="270.9">10K</text>
<text x="236.2" y="280.7">GND</text>
<text x="439.4" y="279.1">SGMII_PHY_ADD1</text>
<text x="469.7" y="278.5">R153</text>
<text x="483.1" y="278.5">10K</text>
<text x="392.4" y="284.7">C80</text>
<text x="392.4" y="287.1">0.1uF</text>
<text x="439.4" y="286.8">SGMII_PHY_ADD0</text>
<text x="469.7" y="286.1">R154</text>
<text x="483.1" y="286.1">10K</text>
<text x="500.4" y="290.8">GND</text>
<text x="391.2" y="295.9">GND</text>
<text x="73.8" y="304.8">3.3V</text>
<text x="92.6" y="309.9">FB10</text>
<text x="89.4" y="316.7">1</text>
<text x="100.1" y="316.7">2</text>
<text x="436.9" y="317.2">SGMII_PHY_MODE3</text>
<text x="467.2" y="316.6">R159</text>
<text x="480.6" y="316.6">10K</text>
<text x="87.3" y="321.7">600E@100MHz</text>
<text x="115.6" y="325.4">C66</text>
<text x="115.6" y="327.7">0.1uF</text>
<text x="130.8" y="325.4">C67</text>
<text x="130.8" y="327.7">0.01uF</text>
<text x="436.9" y="324.9">SGMII_PHY_MODE2</text>
<text x="467.2" y="324.2">R158</text>
<text x="480.6" y="324.2">10K</text>
<text x="198.1" y="334.4">R146</text>
<text x="436.9" y="332.5">SGMII_PHY_MODE1</text>
<text x="467.2" y="331.8">R156</text>
<text x="480.6" y="331.8">10K</text>
<text x="510" y="330.2">VDDH</text>
<text x="114.3" y="341.6">GND</text>
<text x="164.3" y="341.1">U22</text>
<text x="198.1" y="336.9">10K</text>
<text x="497.8" y="339.1">GND</text>
<text x="160.1" y="348">8</text>
<text x="184.1" y="348">1</text>
<text x="198" y="348">R145</text>
<text x="206.2" y="344.5">DNI</text>
<text x="212" y="347.1">0E</text>
<text x="160.1" y="353.1">2</text>
<text x="163.8" y="353.8">X1</text>
<text x="163.8" y="348.7">VDD</text>
<text x="177.4" y="353.8">CLK</text>
<text x="178.6" y="348.7">OE</text>
<text x="184.1" y="353.1">7</text>
<text x="198" y="353.1">R147</text>
<text x="211.4" y="353.1">33E 1%</text>
<text x="235.2" y="348.8">SD_1588_CLK_EN</text>
<text x="250.5" y="353.1">SD_REF_CLK_P</text>
<text x="256.1" y="348.7">[6,16]</text>
<text x="436.9" y="352.8">SGMII_PHY_MODE0</text>
<text x="467.2" y="352.1">R157</text>
<text x="480.6" y="352.1">10K</text>
<text x="116.8" y="359.9">Y2</text>
<text x="160.1" y="358.1">3</text>
<text x="163.8" y="358.9">X2</text>
<text x="177.4" y="358.9">CLK</text>
<text x="184.1" y="358.1">6</text>
<text x="198" y="358.1">R149</text>
<text x="211.4" y="358.1">33E 1%</text>
<text x="250.2" y="358.1">SD_REF_CLK_N</text>
<text x="111.7" y="365.8">1</text>
<text x="125.7" y="365.8">3</text>
<text x="160.1" y="363.2">4</text>
<text x="163.8" y="364">GND</text>
<text x="177" y="364">IREF</text>
<text x="184.1" y="363.2">5</text>
<text x="111.7" y="370.8">2</text>
<text x="125.7" y="370.8">4</text>
<text x="231.1" y="367.4">R148</text>
<text x="231.1" y="369.9">49.9E</text>
<text x="243.8" y="367.4">R150</text>
<text x="243.8" y="369.9">49.9E</text>
<text x="114.3" y="375.9">25MHz</text>
<text x="154.9" y="373.4">GND</text>
<text x="167.6" y="373.4">ICS557</text>
<text x="200.7" y="372.5">R151</text>
<text x="200.7" y="375">475E</text>
<text x="200.7" y="377.5">1%</text>
<text x="231.1" y="372.5">1%</text>
<text x="243.8" y="372.5">1%</text>
<text x="95.2" y="378.7">C64</text>
<text x="95.2" y="381.1">20pF</text>
<text x="143.5" y="378.7">C65</text>
<text x="143.5" y="381.1">20pF</text>
<text x="332.3" y="382.8">DRAWN</text>
<text x="200.7" y="387.3">GND</text>
<text x="231.1" y="387.3">GND</text>
<text x="342.9" y="386.1">AKHILESH JAISWAL</text>
<text x="373.4" y="386.1">20-JULY-2011</text>
<text x="94" y="392.4">GND</text>
<text x="109.2" y="392.4">GND</text>
<text x="142.2" y="392.4">GND</text>
<text x="332" y="392.9">CHECKED</text>
<text x="332.3" y="405.4">ENGINEER</text>
<text x="397.1" y="405.1">SIZE</text>
<text x="407.2" y="405.1">DWG. NO.</text>
<text x="424.2" y="406.4">18-600400-001</text>
<text x="483.9" y="405.4">SHEET</text>
<text x="500.4" y="406.4">9</text>
<text x="524.1" y="405.1">PROD</text>
<text x="524.6" y="407.7">REV.</text>
<text x="407.2" y="411.5">FILE</text>
<text x="483.7" y="411.7">SCALE</text>
<text x="525.8" y="411.5">1.1</text>
<text x="416.6" y="414">APP CARD SCHEMATIC</text>
</g>
</svg>
